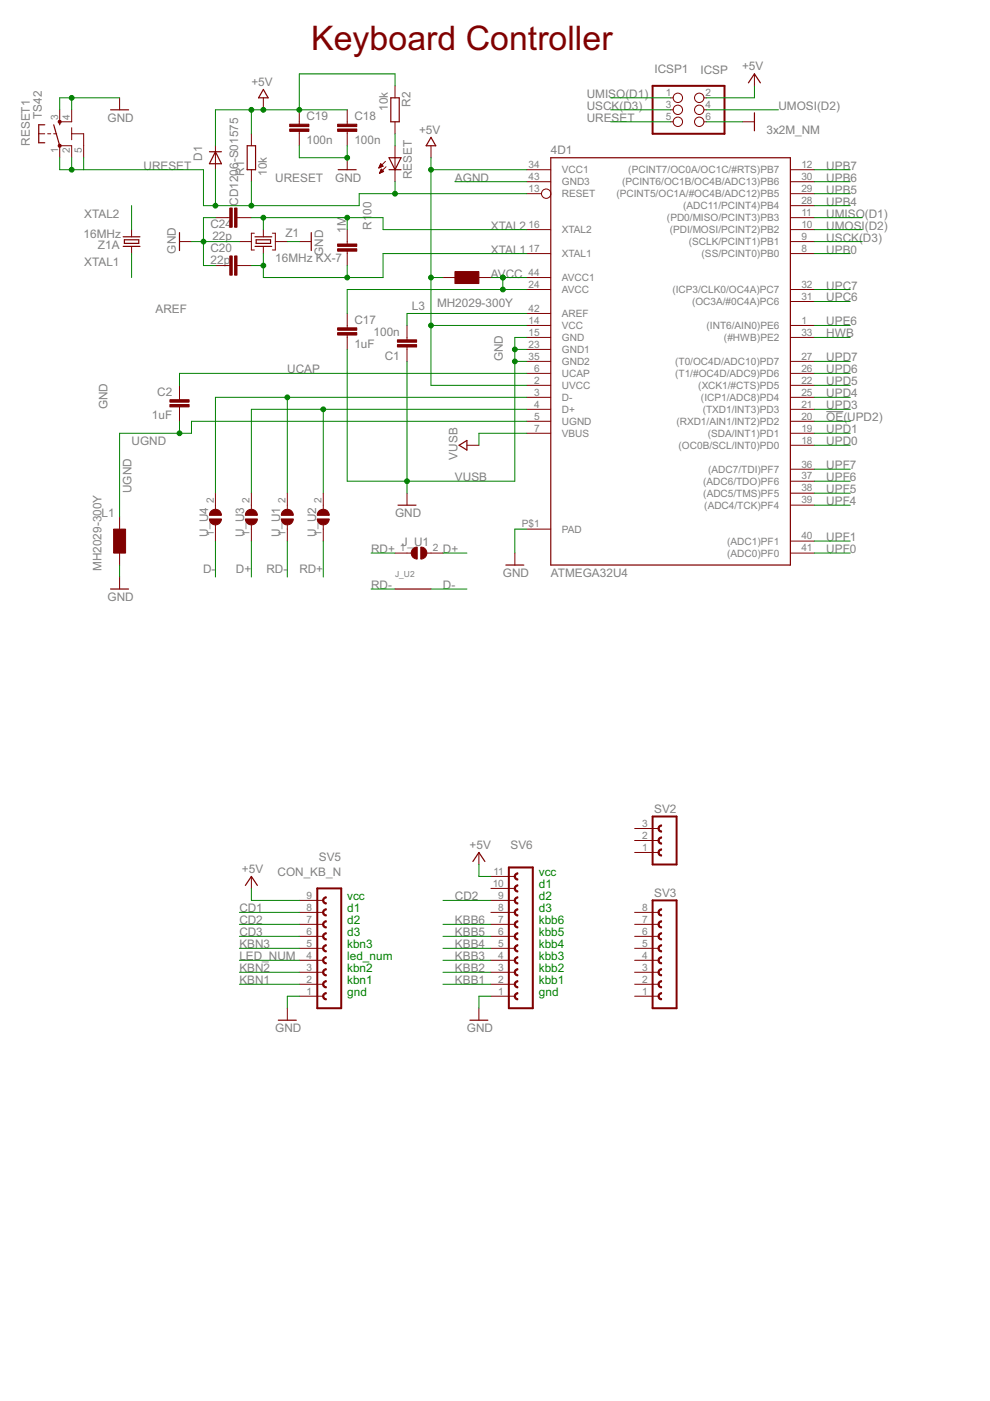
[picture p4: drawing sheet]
<svg xmlns="http://www.w3.org/2000/svg" width="210mm" height="297mm" viewBox="0 0 210 297" stroke-linecap="round" stroke-linejoin="round" font-family="sans-serif">
<path d="M175.2 87.3h3.6" fill="none" stroke="#808080" stroke-width=".21"/>
<path d="M138.4 18.2h15.2v10.2h-15.2zM138.4 173.1h5v10.2h-5zM67.3 188.4h5v25.4h-5zM107.9 183.9h5.1v29.9h-5.1zM138.4 190.9h5v22.9h-5z" fill="none" stroke="#800000" stroke-width=".42"/>
<g fill="#800000" stroke="#800000" stroke-width=".21">
<path d="M68.6 205.6l.6-.2v.2a.51 .51 0 0 0-.5 .5 .51 .51 0 0 0 .5 .6v.2a.75 .75 0 0 1-.8-.5 .75 .75 0 0 1 .2-.8z" fill-rule="evenodd"/>
<path d="M68.6 208.2l.6-.3v.3a.51 .51 0 0 0-.5 .5 .51 .51 0 0 0 .5 .5v.2a.75 .75 0 0 1-.8-.4 .75 .75 0 0 1 .2-.8z" fill-rule="evenodd"/>
<path d="M68.6 210.7l.6-.2v.2a.51 .51 0 0 0-.5 .5 .51 .51 0 0 0 .5 .5v.3a.75 .75 0 0 1-.8-.5 .75 .75 0 0 1 .2-.8z" fill-rule="evenodd"/>
<path d="M68.6 200.5l.6-.2v.3a.51 .51 0 0 0-.5 .5 .51 .51 0 0 0 .5 .5v.2a.75 .75 0 0 1-.8-.4 .75 .75 0 0 1 .2-.9z" fill-rule="evenodd"/>
<path d="M68.6 203.1l.6-.3v.3a.51 .51 0 0 0-.5 .5 .51 .51 0 0 0 .5 .5v.3a.75 .75 0 0 1-.8-.5 .75 .75 0 0 1 .2-.8z" fill-rule="evenodd"/>
<path d="M68.6 198l.6-.2v.2a.51 .51 0 0 0-.5 .5 .51 .51 0 0 0 .5 .5v.3a.75 .75 0 0 1-.8-.5 .75 .75 0 0 1 .2-.8z" fill-rule="evenodd"/>
<path d="M68.6 195.5l.6-.3v.3a.51 .51 0 0 0-.5 .5 .51 .51 0 0 0 .5 .5v.2a.75 .75 0 0 1-.8-.4 .75 .75 0 0 1 .2-.8z" fill-rule="evenodd"/>
<path d="M68.6 192.9l.6-.2v.2a.51 .51 0 0 0-.5 .5 .51 .51 0 0 0 .5 .6v.2a.75 .75 0 0 1-.8-.5 .75 .75 0 0 1 .2-.8z" fill-rule="evenodd"/>
<path d="M68.6 190.4l.6-.3v.3a.51 .51 0 0 0-.5 .5 .51 .51 0 0 0 .5 .5v.3a.75 .75 0 0 1-.8-.5 .75 .75 0 0 1 .2-.8z" fill-rule="evenodd"/>
<path d="M109.3 205.6l.5-.2v.2a.51 .51 0 0 0-.5 .5 .51 .51 0 0 0 .5 .6v.2a.75 .75 0 0 1-.7-.5 .75 .75 0 0 1 .2-.8z" fill-rule="evenodd"/>
<path d="M109.3 208.2l.5-.3v.3a.51 .51 0 0 0-.5 .5 .51 .51 0 0 0 .5 .5v.2a.75 .75 0 0 1-.7-.4 .75 .75 0 0 1 .2-.8z" fill-rule="evenodd"/>
<path d="M109.3 210.7l.5-.2v.2a.51 .51 0 0 0-.5 .5 .51 .51 0 0 0 .5 .5v.3a.75 .75 0 0 1-.7-.5 .75 .75 0 0 1 .2-.8z" fill-rule="evenodd"/>
<path d="M109.3 200.5l.5-.2v.3a.51 .51 0 0 0-.5 .5 .51 .51 0 0 0 .5 .5v.2a.75 .75 0 0 1-.7-.4 .75 .75 0 0 1 .2-.9z" fill-rule="evenodd"/>
<path d="M109.3 203.1l.5-.3v.3a.51 .51 0 0 0-.5 .5 .51 .51 0 0 0 .5 .5v.3a.75 .75 0 0 1-.7-.5 .75 .75 0 0 1 .2-.8z" fill-rule="evenodd"/>
<path d="M109.3 192.9l.5-.2v.2a.51 .51 0 0 0-.5 .5 .51 .51 0 0 0 .5 .6v.2a.75 .75 0 0 1-.7-.5 .75 .75 0 0 1 .2-.8z" fill-rule="evenodd"/>
<path d="M109.3 195.5l.5-.3v.3a.51 .51 0 0 0-.5 .5 .51 .51 0 0 0 .5 .5v.2a.75 .75 0 0 1-.7-.4 .75 .75 0 0 1 .2-.8z" fill-rule="evenodd"/>
<path d="M109.3 198l.5-.2v.2a.51 .51 0 0 0-.5 .5 .51 .51 0 0 0 .5 .5v.3a.75 .75 0 0 1-.7-.5 .75 .75 0 0 1 .2-.8z" fill-rule="evenodd"/>
<path d="M109.3 187.8l.5-.2v.3a.51 .51 0 0 0-.5 .5 .51 .51 0 0 0 .5 .5v.2a.75 .75 0 0 1-.7-.4 .75 .75 0 0 1 .2-.9z" fill-rule="evenodd"/>
<path d="M109.3 190.4l.5-.3v.3a.51 .51 0 0 0-.5 .5 .51 .51 0 0 0 .5 .5v.3a.75 .75 0 0 1-.7-.5 .75 .75 0 0 1 .2-.8z" fill-rule="evenodd"/>
<path d="M109.3 185.3l.5-.2v.2a.51 .51 0 0 0-.5 .5 .51 .51 0 0 0 .5 .5v.3a.75 .75 0 0 1-.7-.5 .75 .75 0 0 1 .2-.8z" fill-rule="evenodd"/>
<path d="M89.2 116a1.27 1.27 0 0 1 1.3 1.3 1.27 1.27 0 0 1-1.3 1.2z" fill-rule="evenodd"/>
<path d="M87.5 116.4l.5-.3 .5-.1v2.5a1.27 1.27 0 0 1-1.2-.7 1.27 1.27 0 0 1 .2-1.4z" fill-rule="evenodd"/>
<path d="M60.1 108.3a1.27 1.27 0 0 1 1.3-.2 1.27 1.27 0 0 1 .8 1.2h-2.6l.1-.5z" fill-rule="evenodd"/>
<path d="M59.6 110h2.6a1.27 1.27 0 0 1-1.3 1.3 1.27 1.27 0 0 1-1.3-1.3z" fill-rule="evenodd"/>
<path d="M67.7 108.3a1.29 1.29 0 0 1 1.4-.2 1.29 1.29 0 0 1 .7 1.2h-2.5v-.5z" fill-rule="evenodd"/>
<path d="M67.3 110h2.5a1.27 1.27 0 0 1-1.3 1.3 1.27 1.27 0 0 1-1.2-1.3z" fill-rule="evenodd"/>
<path d="M52.5 108.3a1.27 1.27 0 0 1 1.3-.2 1.27 1.27 0 0 1 .8 1.2h-2.6l.1-.5z" fill-rule="evenodd"/>
<path d="M52 110h2.6a1.27 1.27 0 0 1-1.3 1.3 1.27 1.27 0 0 1-1.3-1.3z" fill-rule="evenodd"/>
<path d="M44.8 108.3a1.27 1.27 0 0 1 1.4-.2 1.27 1.27 0 0 1 .7 1.2h-2.5l.1-.5z" fill-rule="evenodd"/>
<path d="M44.4 110h2.5a1.27 1.27 0 0 1-1.2 1.3 1.27 1.27 0 0 1-1.3-1.3z" fill-rule="evenodd"/>
<path d="M139.7 175.1l.6-.2v.3a.51 .51 0 0 0-.5 .5 .51 .51 0 0 0 .5 .5v.2a.76 .76 0 0 1-.7-.4 .76 .76 0 0 1 .1-.9z" fill-rule="evenodd"/>
<path d="M139.7 177.7l.6-.3v.3a.51 .51 0 0 0-.5 .5 .51 .51 0 0 0 .5 .5v.3a.76 .76 0 0 1-.7-.5 .76 .76 0 0 1 .1-.8z" fill-rule="evenodd"/>
<path d="M139.7 180.2l.6-.2v.2a.51 .51 0 0 0-.5 .5 .51 .51 0 0 0 .5 .6v.2a.76 .76 0 0 1-.7-.5 .76 .76 0 0 1 .1-.8z" fill-rule="evenodd"/>
<path d="M139.7 205.6l.6-.2v.2a.51 .51 0 0 0-.5 .5 .51 .51 0 0 0 .5 .6v.2a.76 .76 0 0 1-.7-.5 .76 .76 0 0 1 .1-.8z" fill-rule="evenodd"/>
<path d="M139.7 208.2l.6-.3v.3a.51 .51 0 0 0-.5 .5 .51 .51 0 0 0 .5 .5v.2a.76 .76 0 0 1-.7-.4 .76 .76 0 0 1 .1-.8z" fill-rule="evenodd"/>
<path d="M139.7 210.7l.6-.2v.2a.51 .51 0 0 0-.5 .5 .51 .51 0 0 0 .5 .5v.3a.76 .76 0 0 1-.7-.5 .76 .76 0 0 1 .1-.8z" fill-rule="evenodd"/>
<path d="M139.7 200.5l.6-.2v.3a.51 .51 0 0 0-.5 .5 .51 .51 0 0 0 .5 .5v.2a.76 .76 0 0 1-.7-.4 .76 .76 0 0 1 .1-.9z" fill-rule="evenodd"/>
<path d="M139.7 203.1l.6-.3v.3a.51 .51 0 0 0-.5 .5 .51 .51 0 0 0 .5 .5v.3a.76 .76 0 0 1-.7-.5 .76 .76 0 0 1 .1-.8z" fill-rule="evenodd"/>
<path d="M139.7 192.9l.6-.2v.2a.51 .51 0 0 0-.5 .5 .51 .51 0 0 0 .5 .6v.2a.76 .76 0 0 1-.7-.5 .76 .76 0 0 1 .1-.8z" fill-rule="evenodd"/>
<path d="M139.7 195.5l.6-.3v.3a.51 .51 0 0 0-.5 .5 .51 .51 0 0 0 .5 .5v.2a.76 .76 0 0 1-.7-.4 .76 .76 0 0 1 .1-.8z" fill-rule="evenodd"/>
<path d="M139.7 198l.6-.2v.2a.51 .51 0 0 0-.5 .5 .51 .51 0 0 0 .5 .5v.3a.76 .76 0 0 1-.7-.5 .76 .76 0 0 1 .1-.8z" fill-rule="evenodd"/>
<circle cx="12.7" cy="30.9" r=".33"/>
<circle cx="12.7" cy="25.8" r=".33"/>
</g>
<g fill="none" stroke="#800000" stroke-width=".21">
<path d="M83.8 18.2v2.5M160 15.7v2.5M8.2 28.4h1.3M10.1 28.4h.7M11.4 28.4h.6M12.7 23.3v2.5h2.5v-2.5M12.7 33.4v-2.5h2.5v2.5M15.2 28.4h2.5v5M15.2 27.1v2.5M25.4 20.7v2.6M45.7 30.9v5.1M53.3 28.4v2.5"/>
<path d="M53.3 36v2.5M55.8 20.7v2.6M63.5 23.3v3M63.5 27.9v3M73.6 23.3v3M73.6 27.9v3M73.6 33.4v2.6M80.3 35.6h.1M80.4 35.5h.2M80.4 35.3h.5M80.5 35.2h.7M80.5 36.7h.1"/>
<path d="M80.5 35.1h.6M80.5 36.6h.4M80.6 35h.4M80.6 36.4h.6M80.6 34.9h.3M80.6 36.3h.7M80.7 34.7l.5 .5-.9 .4zM80.7 34.8h.1M80.7 36.2h.5M80.8 36.1h.3M80.8 36h.1M80.8 35.9l.5 .5-.8 .3z"/>
<path d="M81.7 34.2l-1.4 1.4M81.9 35.3l-1.4 1.4M83.8 25.8v2.6M83.8 30.9v7.6M91.4 30.9v2.5M111.7 38.5h5.1M111.7 36h5.1M142.2 20.7h.5M142.2 23.3h.5M142.2 25.8h.5M149.2 20.7h.6M149.2 23.3h.6"/>
<path d="M149.2 25.8h.6M157.4 25.8h2.6M167.6 38.5h5.1M167.6 36h5.1M27.9 48.7v1.5M27.9 52.2v1.6M38.1 51.2h2.5M45.7 56.3h3M45.7 46.1h3M50.2 56.3h3.1M50.2 46.1h3.1M50.8 51.2h2.5"/>
<path d="M53.9 49.4h-.6v3.6h.6M55.8 48.7v1.5M55.8 52.2v1.6M57.7 49.4h.7v3.6h-.7M58.4 51.2h2.5M63.5 51.2h2.5M73.6 48.7v3M73.6 53.3v3M93.9 58.8h2.6M101.5 58.8h2.6M111.7 58.8h5.1M111.7 41.1h3.1"/>
<path d="M111.7 48.7h5.1M111.7 53.8h5.1M167.6 46.1h5.1M167.6 51.2h5.1M167.6 43.6h5.1M167.6 41.1h5.1M167.6 48.7h5.1M167.6 53.8h5.1M73.6 66.5v3M73.6 71v3.1M86.3 69v3.1M86.3 73.6v3"/>
<path d="M111.7 71.5h5.1M111.7 61.4h5.1M111.7 69h5.1M111.7 76.6h5.1M111.7 79.2h5.1M111.7 66.5h5.1M111.7 74.1h5.1M167.6 71.5h5.1M167.6 61.4h5.1M167.6 69h5.1M167.6 63.9h5.1M167.6 76.6h5.1"/>
<path d="M167.6 79.2h5.1M38.1 81.7v3.1M38.1 86.3v3M99 94.4h2.5M111.7 84.2h5.1M111.7 89.3h5.1M111.7 91.9h5.1M111.7 86.8h5.1M111.7 81.7h5.1M167.6 94.4h5.1M167.6 99.5h5.1M167.6 84.2h5.1"/>
<path d="M167.6 89.3h5.1M167.6 91.9h5.1M167.6 86.8h5.1M167.6 81.7h5.1M25.4 109.6v2.6M25.4 117.3v2.5M45.7 104.6v3.4M45.7 111.3v3.4M53.3 104.6v3.4M53.3 111.3v3.4M60.9 104.6v3.4M60.9 111.3v3.4"/>
<path d="M68.5 104.6v3.4M68.5 111.3v3.4M83.8 117.3h3.4M86.3 104.6v2.5M90.5 117.3h3.4M109.2 117.3v2.5M111.7 112.2h5.1M167.6 117.3h5.1M167.6 114.7h5.1M167.6 107.1h5.1M167.6 104.6h5.1M167.6 102h5.1"/>
<path d="M25.4 122.3v2.6M134.6 178.2h5M134.6 175.7h5M53.3 185.8v2.6M63.5 198.5h5M63.5 196h5M63.5 193.4h5M63.5 190.9h5M101.5 180.7v2.6M104.1 198.5h5.1M104.1 196h5.1M104.1 193.4h5.1"/>
<path d="M104.1 190.9h5.1M104.1 188.4h5.1M104.1 185.8h5.1M134.6 198.5h5M134.6 196h5M134.6 193.4h5M134.6 180.7h5M60.9 213.8v2.5M63.5 211.2h5M63.5 208.7h5M63.5 206.1h5M63.5 203.6h5"/>
<path d="M63.5 201.1h5M101.5 213.8v2.5M104.1 211.2h5.1M104.1 208.7h5.1M104.1 206.1h5.1M104.1 203.6h5.1M104.1 201.1h5.1M134.6 211.2h5M134.6 208.7h5M134.6 206.1h5M134.6 203.6h5M134.6 201.1h5"/>
<circle cx="143.7" cy="23.3" r=".99"/>
<circle cx="143.7" cy="20.7" r=".99"/>
<circle cx="143.7" cy="25.8" r=".99"/>
<circle cx="148.3" cy="25.8" r=".99"/>
<circle cx="148.3" cy="20.7" r=".99"/>
<circle cx="148.3" cy="23.3" r=".99"/>
<circle cx="115.8" cy="41.1" r=".99"/>
</g>
<g fill="none" stroke="#800000" stroke-width=".25">
<path d="M55.8 19l1.1 1.7h-2.1zM158.7 17.6l1.3-1.9 1.2 1.9M9.5 26.5h-1.3v3.8h1.3M11.4 26.5l1.3 4.4M12.7 25.8v.7M23.5 23.3h3.8M44.4 32.2h2.5M45.7 32.2l1.2 2.5h-2.5zM52.4 30.9h1.8v5.1h-1.8zM71.7 36h3.8M82.5 33.4h2.5l-1.2 2.6zM82.5 36h2.5"/>
<path d="M82.9 20.7h1.7v5.1h-1.7zM91.4 29.1l1 1.8h-2zM116.8 33.4h50.8v86.4h-50.8zM160 23.9v3.8M26.1 52.2h3.6M26.1 50.2h3.6M26.4 50.8h3v.8h-3zM38.1 49.3v3.8M54.1 52.2h3.5M54.1 50.2h3.5M54.3 50.8h3.1v.8h-3.1zM66 49.3v3.8"/>
<path d="M97.3 94.4l1.7-1v2zM84.4 107.1h3.8M107.3 119.8h3.8M23.5 124.9h3.8M83.8 124.9h7.6M52 187.7l1.3-1.9 1.3 1.9M100.3 182.6l1.2-1.9 1.3 1.9M59 216.3h3.8M99.6 216.3h3.8"/>
</g>
<g fill="#800000" stroke="#800000" stroke-width=".21">
<path d="M84.3 72.1h4v.5h-4z"/>
<path d="M84.3 73.1h4v.5h-4z"/>
<path d="M71.6 52.7h4v.6h-4z"/>
<path d="M71.6 51.7h4v.5h-4z"/>
<path d="M36 85.8h4.1v.5h-4.1z"/>
<path d="M36 84.8h4.1v.5h-4.1z"/>
<path d="M96.5 57.6h5v2.5h-5z"/>
<path d="M71.6 70.5h4v.5h-4z"/>
<path d="M71.6 69.5h4v.5h-4z"/>
<path d="M71.6 27.3h4v.6h-4z"/>
<path d="M71.6 26.3h4v.5h-4z"/>
<path d="M61.4 27.3h4.1v.6h-4.1z"/>
<path d="M61.4 26.3h4.1v.5h-4.1z"/>
<path d="M49.7 54.3h.5v4h-.5z"/>
<path d="M48.7 54.3h.5v4h-.5z"/>
<path d="M48.7 44.1h.5v4.1h-.5z"/>
<path d="M49.7 44.1h.5v4.1h-.5z"/>
<path d="M24.1 112.2h2.5v5.1h-2.5z"/>
</g>
<g fill="none" stroke="#008000" stroke-width=".21">
<path d="M83.8 18.2v-2.5h-20.3v7.6M160 18.2v2.5h-10.2M12.7 33.4v2.6h30.4v7.6h33.1v-2.5h35.5M15.2 20.7v2.6M15.2 33.4v2.6M17.7 33.4v2.6M25.4 20.7h-12.7v2.6M45.7 36v7.6M53.3 23.3v5.1M53.3 38.5v5.1M63.5 30.9v2.5h10.1v-2.5M73.6 23.3h-27.9v7.6"/>
<path d="M83.8 28.4v2.5M83.8 38.5v2.6M91.4 33.4v48.3h20.3M91.4 36h20.3M96.5 38.5h15.2M129.5 20.7h12.7M129.5 23.3h12.7M129.5 25.8h12.7M149.8 23.3h15.2M149.8 25.8h7.6M172.7 36h7.6M172.7 38.5h7.6"/>
<path d="M27.9 43.6v5.1M27.9 53.8v5M40.6 51.2h10.2M45.7 46.1h-2.6v10.2h2.6M53.3 56.3h2.5M53.3 46.1h27.9v2.6h30.5M55.8 53.8v5h25.4v-5h30.5M55.8 46.1v2.6M60.9 51.2h2.6M73.6 46.1v2.6M73.6 56.3v2.5M91.4 58.8h2.5"/>
<path d="M104.1 58.8h7.6M106.6 58.8v2.6M172.7 51.2h10.1M172.7 46.1h10.1M172.7 48.7h10.1M172.7 53.8h7.6M172.7 41.1h7.6M172.7 43.6h7.6M86.3 76.6v28M91.4 69h20.3M109.2 74.1h2.5M109.2 76.6h2.5"/>
<path d="M111.7 71.5h-2.5v30.5h-35.6v-27.9M111.7 61.4h-38.1v5.1M111.7 66.5h-25.4v2.5M111.7 79.2h-73.6v2.5M172.7 69h7.6M172.7 76.6h7.6M172.7 71.5h7.6M172.7 61.4h7.6M172.7 79.2h7.6M172.7 63.9h7.6M38.1 89.3v2.6M60.9 84.2v20.4"/>
<path d="M68.5 86.8v17.8M111.7 86.8h-58.4v17.8M111.7 91.9h-10.2v2.5M111.7 84.2h-66v20.4M111.7 89.3h-71.1v2.6h-15.2v17.7M172.7 81.7h7.6M172.7 91.9h7.6M172.7 89.3h7.6M172.7 86.8h7.6M172.7 84.2h7.6M172.7 99.5h7.6M172.7 94.4h7.6"/>
<path d="M25.4 119.8v2.5M45.7 114.7v7.6M53.3 114.7v7.6M60.9 114.7v7.6M68.5 114.7v7.6M78.7 117.3h5.1M93.9 117.3h5.1M111.7 112.2h-2.5v5.1M172.7 102h7.6M172.7 117.3h7.6M172.7 114.7h7.6M172.7 107.1h7.6"/>
<path d="M172.7 104.6h7.6M78.7 124.9h5.1M91.4 124.9h7.6M50.8 198.5h12.7M50.8 196h12.7M50.8 193.4h12.7M53.3 188.4v2.5h10.2M93.9 190.9h10.2M93.9 198.5h10.2M93.9 196h10.2M101.5 183.3v2.5h2.6M50.8 203.6h12.7"/>
<path d="M50.8 208.7h12.7M50.8 201.1h12.7M50.8 206.1h12.7M63.5 211.2h-2.6v2.6M93.9 203.6h10.2M93.9 208.7h10.2M93.9 201.1h10.2M93.9 206.1h10.2M104.1 211.2h-2.6v2.6"/>
</g>
<g fill="#008000" stroke="#008000" stroke-width=".21">
<circle cx="91.4" cy="69" r=".51"/>
<circle cx="91.4" cy="36" r=".51"/>
<circle cx="91.4" cy="58.8" r=".51"/>
<circle cx="63.5" cy="23.3" r=".51"/>
<circle cx="55.8" cy="23.3" r=".51"/>
<circle cx="53.3" cy="23.3" r=".51"/>
<circle cx="15.2" cy="20.7" r=".51"/>
<circle cx="109.2" cy="76.6" r=".51"/>
<circle cx="109.2" cy="74.1" r=".51"/>
<circle cx="86.3" cy="102" r=".51"/>
<circle cx="73.6" cy="33.4" r=".51"/>
<circle cx="43.1" cy="51.2" r=".51"/>
<circle cx="55.8" cy="46.1" r=".51"/>
<circle cx="73.6" cy="46.1" r=".51"/>
<circle cx="55.8" cy="56.3" r=".51"/>
<circle cx="73.6" cy="58.8" r=".51"/>
<circle cx="38.1" cy="91.9" r=".51"/>
<circle cx="106.6" cy="58.8" r=".51"/>
<circle cx="106.6" cy="61.4" r=".51"/>
<circle cx="68.5" cy="86.8" r=".51"/>
<circle cx="60.9" cy="84.2" r=".51"/>
<circle cx="53.3" cy="43.6" r=".51"/>
<circle cx="15.2" cy="36" r=".51"/>
<circle cx="45.7" cy="43.6" r=".51"/>
<circle cx="83.8" cy="41.1" r=".51"/>
</g>
<text font-size="8" fill="#800000" x="66" y="10.6">Keyboard Controller</text>
<g font-size="2.8" fill="#808080">
<text x="138.8" y="15.5">ICSP1</text>
<text x="148.5" y="15.7">ICSP</text>
<text x="157.3" y="14.9">+5V</text>
<text x="53.3" y="18.2">+5V</text>
<text x="82.2" y="23.5" transform="rotate(-90 82.2 23.5)">10k</text>
<text x="87" y="22.7" transform="rotate(-90 87 22.7)">R2</text>
<text x="124.4" y="23.3">USCK(D3)</text>
<text x="124.4" y="20.7">UMISO(D1)</text>
<text x="165" y="23.3">UMOSI(D2)</text>
<text x="8.8" y="25.2" transform="rotate(-90 8.8 25.2)">TS42</text>
<text x="22.8" y="25.8">GND</text>
<text x="65" y="25.4">C19</text>
<text x="75.1" y="25.4">C18</text>
<text x="88.8" y="28.4">+5V</text>
<text x="124.4" y="25.8">URESET</text>
<text x="162.5" y="28.4">3x2M_NM</text>
<text x="6.3" y="30.9" transform="rotate(-90 6.3 30.9)">RESET1</text>
<text x="30.4" y="36">URESET</text>
<text x="42.9" y="34.1" transform="rotate(-90 42.9 34.1)">D1</text>
<text x="65" y="30.5">100n</text>
<text x="75.1" y="30.5">100n</text>
<text x="116.8" y="32.7">4D1</text>
<text x="175.2" y="36">UPB7</text>
<text x="51.8" y="37.3" transform="rotate(-90 51.8 37.3)">R1</text>
<text x="56.6" y="37.3" transform="rotate(-90 56.6 37.3)">10k</text>
<text x="58.4" y="38.5">URESET</text>
<text x="71.1" y="38.5">GND</text>
<text x="87.3" y="38" transform="rotate(-90 87.3 38)">RESET</text>
<text x="96.5" y="38.5">AGND</text>
<text x="175.2" y="41.1">UPB5</text>
<text x="175.2" y="38.5">UPB6</text>
<text x="17.9" y="46.1">XTAL2</text>
<text x="50.5" y="43.6" transform="rotate(-90 50.5 43.6)">CD1206-S01575</text>
<text x="78.8" y="45.5" transform="rotate(-90 78.8 45.5)">00</text>
<text x="175.2" y="46.1">UMISO(D1)</text>
<text x="175.2" y="43.6">UPB4</text>
<text x="17.7" y="50.5">16MHz</text>
<text x="20.8" y="52.7">Z1A</text>
<text x="37.3" y="53.8" transform="rotate(-90 37.3 53.8)">GND</text>
<text x="44.6" y="53.4">C20</text>
<text x="44.6" y="48.3">C24</text>
<text x="45" y="50.8">22p</text>
<text x="60.5" y="50.2">Z1</text>
<text x="73.4" y="49.3" transform="rotate(-90 73.4 49.3)">1M</text>
<text x="78.8" y="48.7" transform="rotate(-90 78.8 48.7)">R1</text>
<text x="104.1" y="48.7">XTAL2</text>
<text x="104.1" y="53.8">XTAL1</text>
<text x="175.2" y="51.2">USCK(D3)</text>
<text x="175.2" y="53.8">UPB0</text>
<text x="175.2" y="48.7">UMOSI(D2)</text>
<text x="17.9" y="56.3">XTAL1</text>
<text x="44.7" y="55.9">22p</text>
<text x="58.4" y="55.5">16MHz KX-7</text>
<text x="68.5" y="54.2" transform="rotate(-90 68.5 54.2)">GND</text>
<text x="104.1" y="58.8">AVCC</text>
<text x="87.3" y="65.7">L3</text>
<text x="92.7" y="65.2">MH2029-300Y</text>
<text x="175.2" y="61.4">UPC7</text>
<text x="175.2" y="63.9">UPC6</text>
<text x="33" y="66.5">AREF</text>
<text x="75.1" y="68.6">C17</text>
<text x="79.2" y="71.2">100n</text>
<text x="175.2" y="71.5">HWB</text>
<text x="175.2" y="69">UPE6</text>
<text x="75.1" y="73.7">1uF</text>
<text x="81.6" y="76.2">C1</text>
<text x="106.6" y="76.6" transform="rotate(-90 106.6 76.6)">GND</text>
<text x="175.2" y="76.6">UPD7</text>
<text x="33.3" y="83.9">C2</text>
<text x="60.9" y="79.2">UCAP</text>
<text x="175.2" y="81.7">UPD5</text>
<text x="175.2" y="79.2">UPD6</text>
<text x="22.8" y="86.8" transform="rotate(-90 22.8 86.8)">GND</text>
<text x="32.2" y="88.9">1uF</text>
<text x="175.2" y="89.3">OE(UPD2)</text>
<text x="175.2" y="86.8">UPD3</text>
<text x="175.2" y="84.2">UPD4</text>
<text x="27.9" y="94.4">UGND</text>
<text x="175.2" y="91.9">UPD1</text>
<text x="175.2" y="94.4">UPD0</text>
<text x="97" y="97.4" transform="rotate(-90 97 97.4)">VUSB</text>
<text x="175.2" y="99.5">UPF7</text>
<text x="27.9" y="104.6" transform="rotate(-90 27.9 104.6)">UGND</text>
<text x="96.5" y="102">VUSB</text>
<text x="175.2" y="107.1">UPF4</text>
<text x="175.2" y="104.6">UPF5</text>
<text x="175.2" y="102">UPF6</text>
<text x="21.5" y="109.6">L1</text>
<text x="44.1" y="113.9" transform="rotate(-90 44.1 113.9)">U_U4</text>
<text x="51.8" y="113.9" transform="rotate(-90 51.8 113.9)">U_U3</text>
<text x="59.4" y="113.9" transform="rotate(-90 59.4 113.9)">U_U1</text>
<text x="67" y="113.9" transform="rotate(-90 67 113.9)">U_U2</text>
<text x="83.8" y="109.6">GND</text>
<text x="78.7" y="117.3">RD+</text>
<text x="85.2" y="115.7">J_U1</text>
<text x="93.9" y="117.3">D+</text>
<text x="175.2" y="117.3">UPF0</text>
<text x="175.2" y="114.7">UPF1</text>
<text x="21.5" y="121.1" transform="rotate(-90 21.5 121.1)">MH2029-300Y</text>
<text x="43" y="121.6">D-</text>
<text x="50" y="121.6">D+</text>
<text x="56.5" y="121.6">RD-</text>
<text x="63.5" y="121.6">RD+</text>
<text x="78.7" y="124.9">RD-</text>
<text x="93.9" y="124.9">D-</text>
<text x="106.6" y="122.3">GND</text>
<text x="116.8" y="122.3">ATMEGA32U4</text>
<text x="22.8" y="127.4">GND</text>
<text x="138.7" y="172.4">SV2</text>
<text x="99.6" y="180">+5V</text>
<text x="108.2" y="180">SV6</text>
<text x="51.3" y="185.1">+5V</text>
<text x="58.9" y="185.8">CON_KB_N</text>
<text x="67.6" y="182.5">SV5</text>
<text x="96.5" y="190.9">CD2</text>
<text x="138.7" y="190.1">SV3</text>
<text x="50.7" y="196">CD2</text>
<text x="50.7" y="193.5">CD1</text>
<text x="96.5" y="196">KBB6</text>
<text x="50.7" y="203.6">LED_NUM</text>
<text x="50.7" y="201.1">KBN3</text>
<text x="50.7" y="198.5">CD3</text>
<text x="96.5" y="203.6">KBB3</text>
<text x="96.5" y="201.1">KBB4</text>
<text x="96.5" y="198.5">KBB5</text>
<text x="50.7" y="208.7">KBN1</text>
<text x="50.7" y="206.2">KBN2</text>
<text x="96.5" y="208.7">KBB1</text>
<text x="96.5" y="206.2">KBB2</text>
<text x="58.4" y="218.8">GND</text>
<text x="99" y="218.8">GND</text>
</g>
<g font-size="2.8" fill="#008000">
<text x="114.2" y="185.8">vcc</text>
<text x="73.6" y="190.9">vcc</text>
<text x="114.2" y="190.9">d2</text>
<text x="114.2" y="188.4">d1</text>
<text x="73.6" y="196">d2</text>
<text x="73.6" y="193.5">d1</text>
<text x="114.2" y="196">kbb6</text>
<text x="114.2" y="193.5">d3</text>
<text x="73.6" y="201.1">kbn3</text>
<text x="73.6" y="198.5">d3</text>
<text x="73.6" y="203.6">led_num</text>
<text x="114.2" y="203.6">kbb3</text>
<text x="114.2" y="201.1">kbb4</text>
<text x="114.2" y="198.5">kbb5</text>
<text x="73.6" y="208.7">kbn1</text>
<text x="73.6" y="206.2">kbn2</text>
<text x="114.2" y="208.7">kbb1</text>
<text x="114.2" y="206.2">kbb2</text>
<text x="73.6" y="211.2">gnd</text>
<text x="114.2" y="211.2">gnd</text>
</g>
<g font-size="2.4" fill="#808080">
<text x="141.2" y="20.4">1</text>
<text x="141.2" y="22.9">3</text>
<text x="149.6" y="20.4">2</text>
<text x="149.6" y="22.9">4</text>
<text x="12.3" y="25.5" transform="rotate(-90 12.3 25.5)">3</text>
<text x="14.8" y="25.5" transform="rotate(-90 14.8 25.5)">4</text>
<text x="141.2" y="25.5">5</text>
<text x="149.6" y="25.5">6</text>
<text x="12.3" y="32.4" transform="rotate(-90 12.3 32.4)">1</text>
<text x="14.8" y="32.4" transform="rotate(-90 14.8 32.4)">2</text>
<text x="17.4" y="32.4" transform="rotate(-90 17.4 32.4)">5</text>
<text x="112.1" y="35.6">34</text>
<text x="169.9" y="35.6">12</text>
<text x="112.1" y="38.2">43</text>
<text x="112.1" y="40.7">13</text>
<text x="119.1" y="39.3">GND3</text>
<text x="119.1" y="41.8">RESET</text>
<text x="119.1" y="36.7">VCC1</text>
<text x="130.7" y="41.8">(PCINT5/OC1A/#OC4B/ADC12)PB5</text>
<text x="131.9" y="39.3">(PCINT6/OC1B/OC4B/ADC13)PB6</text>
<text x="133.2" y="36.7">(PCINT7/OC0A/OC1C/#RTS)PB7</text>
<text x="169.9" y="40.7">29</text>
<text x="169.9" y="38.2">30</text>
<text x="141.4" y="46.9">(PD0/MISO/PCINT3)PB3</text>
<text x="144.9" y="44.4">(ADC11/PCINT4)PB4</text>
<text x="169.9" y="43.2">28</text>
<text x="169.9" y="45.8">11</text>
<text x="112.1" y="53.4">17</text>
<text x="112.1" y="48.3">16</text>
<text x="119.1" y="49.4">XTAL2</text>
<text x="142" y="49.4">(PDI/MOSI/PCINT2)PB2</text>
<text x="146" y="52">(SCLK/PCINT1)PB1</text>
<text x="169.9" y="48.3">10</text>
<text x="169.9" y="50.9">9</text>
<text x="169.9" y="53.4">8</text>
<text x="112.1" y="58.5">44</text>
<text x="119.1" y="59.6">AVCC1</text>
<text x="119.1" y="54.5">XTAL1</text>
<text x="148.8" y="54.5">(SS/PCINT0)PB0</text>
<text x="112.1" y="61">24</text>
<text x="119.1" y="62.1">AVCC</text>
<text x="142.6" y="62.1">(ICP3/CLK0/OC4A)PC7</text>
<text x="146.7" y="64.7">(OC3A/#0C4A)PC6</text>
<text x="169.9" y="61">32</text>
<text x="169.9" y="63.6">31</text>
<text x="112.1" y="66.1">42</text>
<text x="112.1" y="71.2">15</text>
<text x="112.1" y="68.6">14</text>
<text x="119.1" y="67.2">AREF</text>
<text x="119.1" y="69.8">VCC</text>
<text x="149.8" y="69.8">(INT6/AIN0)PE6</text>
<text x="169.9" y="71.2">33</text>
<text x="169.9" y="68.6">1</text>
<text x="112.1" y="73.7">23</text>
<text x="112.1" y="76.3">35</text>
<text x="119.1" y="72.3">GND</text>
<text x="119.1" y="74.8">GND1</text>
<text x="119.1" y="77.4">GND2</text>
<text x="143.1" y="77.4">(T0/OC4D/ADC10)PD7</text>
<text x="153.5" y="72.3">(#HWB)PE2</text>
<text x="169.9" y="76.3">27</text>
<text x="113.3" y="83.9">3</text>
<text x="113.3" y="78.8">6</text>
<text x="113.3" y="81.3">2</text>
<text x="119.1" y="79.9">UCAP</text>
<text x="119.1" y="82.5">UVCC</text>
<text x="143.1" y="79.9">(T1/#OC4D/ADC9)PD6</text>
<text x="148.1" y="82.5">(XCK1/#CTS)PD5</text>
<text x="169.9" y="83.9">25</text>
<text x="169.9" y="78.8">26</text>
<text x="169.9" y="81.3">22</text>
<text x="113.3" y="86.4">4</text>
<text x="113.3" y="89">5</text>
<text x="119.1" y="87.5">D+</text>
<text x="119.1" y="85">D-</text>
<text x="148.6" y="85">(ICP1/ADC8)PD4</text>
<text x="149" y="87.5">(TXD1/INT3)PD3</text>
<text x="169.9" y="89">20</text>
<text x="169.9" y="86.4">21</text>
<text x="113.3" y="91.5">7</text>
<text x="119.1" y="90.1">UGND</text>
<text x="119.1" y="92.6">VBUS</text>
<text x="143.4" y="90.1">(RXD1/AIN1/INT2)PD2</text>
<text x="143.9" y="95.2">(OC0B/SCL/INT0)PD0</text>
<text x="150" y="92.6">(SDA/INT1)PD1</text>
<text x="169.9" y="94">18</text>
<text x="169.9" y="91.5">19</text>
<text x="150.2" y="100.2">(ADC7/TDI)PF7</text>
<text x="169.9" y="101.7">37</text>
<text x="169.9" y="99.1">36</text>
<text x="45.3" y="106.7" transform="rotate(-90 45.3 106.7)">2</text>
<text x="52.9" y="106.7" transform="rotate(-90 52.9 106.7)">2</text>
<text x="60.6" y="106.7" transform="rotate(-90 60.6 106.7)">2</text>
<text x="68.2" y="106.7" transform="rotate(-90 68.2 106.7)">2</text>
<text x="149.1" y="102.8">(ADC6/TDO)PF6</text>
<text x="149.1" y="105.3">(ADC5/TMS)PF5</text>
<text x="149.3" y="107.9">(ADC4/TCK)PF4</text>
<text x="169.9" y="106.7">39</text>
<text x="169.9" y="104.2">38</text>
<text x="45.3" y="113.7" transform="rotate(-90 45.3 113.7)">1</text>
<text x="52.9" y="113.7" transform="rotate(-90 52.9 113.7)">1</text>
<text x="60.6" y="113.7" transform="rotate(-90 60.6 113.7)">1</text>
<text x="68.2" y="113.7" transform="rotate(-90 68.2 113.7)">1</text>
<text x="110.7" y="111.8">P$1</text>
<text x="119.1" y="112.9">PAD</text>
<text x="84.8" y="116.9">1</text>
<text x="91.7" y="116.9">2</text>
<text x="154.2" y="118">(ADC0)PF0</text>
<text x="154.2" y="115.5">(ADC1)PF1</text>
<text x="169.9" y="116.9">41</text>
<text x="169.9" y="114.4">40</text>
<text x="136.1" y="177.9">2</text>
<text x="136.1" y="175.3">3</text>
<text x="104.6" y="185.5">11</text>
<text x="136.1" y="180.4">1</text>
<text x="65" y="190.6">9</text>
<text x="104.5" y="188">10</text>
<text x="105.6" y="190.6">9</text>
<text x="65" y="195.6">7</text>
<text x="65" y="193.1">8</text>
<text x="105.6" y="195.6">7</text>
<text x="105.6" y="193.1">8</text>
<text x="136.1" y="195.6">7</text>
<text x="136.1" y="193.1">8</text>
<text x="65" y="203.3">4</text>
<text x="65" y="200.7">5</text>
<text x="65" y="198.2">6</text>
<text x="105.6" y="203.3">4</text>
<text x="105.6" y="200.7">5</text>
<text x="105.6" y="198.2">6</text>
<text x="136.1" y="203.3">4</text>
<text x="136.1" y="200.7">5</text>
<text x="136.1" y="198.2">6</text>
<text x="65" y="208.3">2</text>
<text x="65" y="205.8">3</text>
<text x="105.6" y="208.3">2</text>
<text x="105.6" y="205.8">3</text>
<text x="136.1" y="208.3">2</text>
<text x="136.1" y="205.8">3</text>
<text x="65" y="210.9">1</text>
<text x="105.6" y="210.9">1</text>
<text x="136.1" y="210.9">1</text>
</g>
<text font-size="2" fill="#808080" x="83.8" y="122.3">J_U2</text>
</svg>
